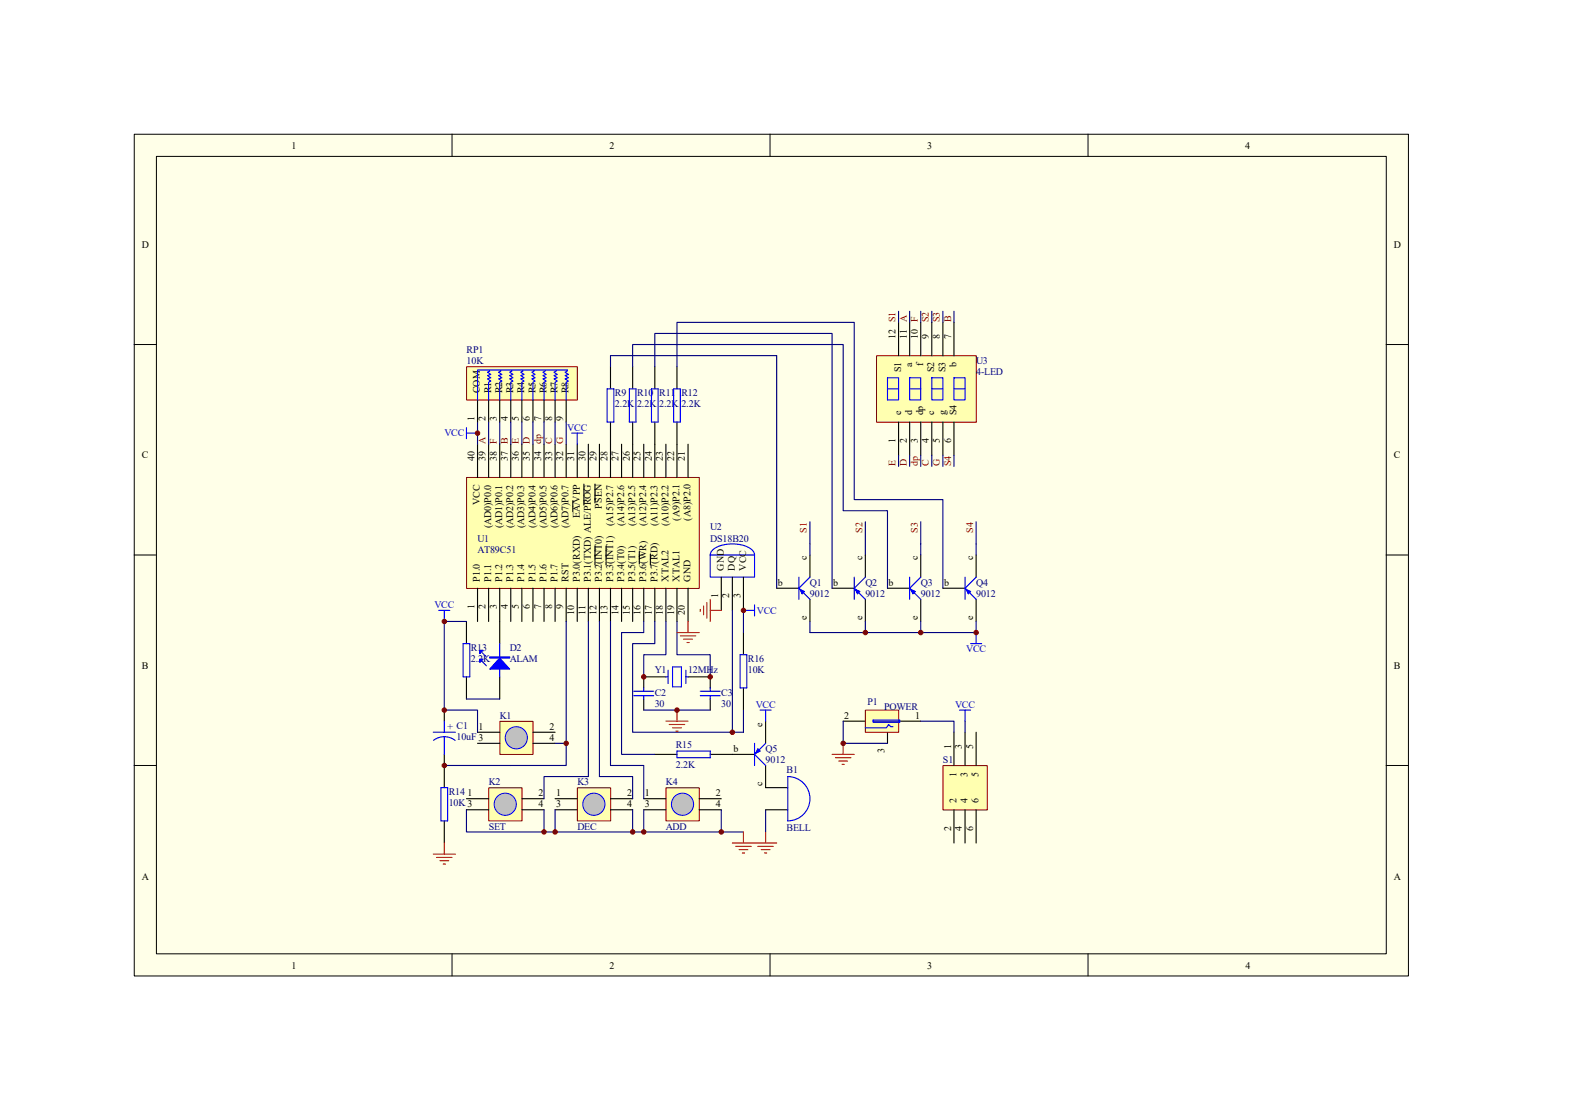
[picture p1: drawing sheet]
<svg xmlns="http://www.w3.org/2000/svg" width="297mm" height="210mm" viewBox="0 0 297 210" stroke-linecap="round" stroke-linejoin="round" font-family="sans-serif">
<path d="M25.4 25.4h241v159.3h-241z" fill="#ffffe8"/>
<g fill="none" stroke="#000" stroke-width=".19">
<path d="M25.4 25.4h241v159.3h-241zM29.6 29.6h232.7v150.9h-232.7zM85.5 25.4v4.2M145.7 25.4v4.2M205.8 25.4v4.2M25.4 65.2h4.2M262.2 65.2h4.2M25.4 105h4.2M262.2 105h4.2M25.4 144.8h4.2M262.2 144.8h4.2M85.5 180.5v4.2"/>
<path d="M145.7 180.5v4.2M205.8 180.5v4.2"/>
</g>
<path d="M88.3 90.4h44v20.9h-44z" fill="#ffffb0"/>
<path d="M88.3 90.3h44v21h-44z" fill="none" stroke="#800000" stroke-width=".19"/>
<g fill="none" stroke="#000" stroke-width=".21">
<path d="M90.3 84.1v6.2M92.4 84.1v6.2M94.5 84.1v6.2M96.6 84.1v6.2M98.7 84.1v6.2M100.8 84.1v6.2M102.9 84.1v6.2M105 84.1v6.2M107.1 84.1v6.2M108.4 94.7v2.1M109.2 84.1v6.2M110.5 91.6v4"/>
<path d="M111.3 84.1v6.2M112.6 91.6v3.6M113.4 84.1v6.2M115.5 84.1v6.2M117.6 84.1v6.2M119.7 84.1v6.2M121.8 84.1v6.2M123.9 84.1v6.2M126 84.1v6.2M128.1 84.1v6.2M130.2 84.1v6.2M90.3 111.3v6.3"/>
<path d="M92.4 111.3v6.3M94.5 111.3v6.3M96.6 111.3v6.3M98.7 111.3v6.3M100.8 111.3v6.3M102.9 111.3v6.3M105 111.3v6.3M107.1 111.3v6.3M109.2 111.3v6.3M111.3 111.3v6.3M112.6 103.3v2.8M112.6 106.3v.6"/>
<path d="M113.4 111.3v6.3M114.7 103.3v2.8M114.7 106.3v.6M115.5 111.3v6.3M117.6 111.3v6.3M119.7 111.3v6.3M120.9 104.4v2.3M121.8 111.3v6.3M123 104.8v2.1M123.9 111.3v6.3M126 111.3v6.3M128.1 111.3v6.3"/>
<path d="M130.2 111.3v6.3M121.8 132.3v2.1M126 128.1h-4.2v2.1M130.2 128.1h4.2v2.1M134.4 132.3v2.1"/>
</g>
<g fill="none" stroke="#00f" stroke-width=".21">
<path d="M119.9 131.6h3.8M119.9 130.8h3.8M121.8 130.2v.6M121.8 131.6v.7M126 128.1h.4M126.4 126.8v2.5M127.2 126.2h1.7v3.8h-1.7zM129.7 126.8v2.5M129.7 128.1h.5M132.5 131.6h3.7M132.5 130.8h3.7M134.4 130.2v.6"/>
<path d="M134.4 131.6v.7"/>
</g>
<path d="M126 117.6v6.3h-4.2v4.2M128.1 117.6v6.3h6.3v4.2M121.8 134.4h12.6" fill="none" stroke="#000080" stroke-width=".21"/>
<path d="M128.1 119.7h4.2M130.2 117.6v2.1M126 136.4h4.2M126.6 137.1h2.9M127.2 137.7h1.7M127.9 138.3h.4M128.1 134.4v2M128.7 120.3h2.9M129.3 120.9h1.7M130 121.6h.4" fill="none" stroke="#f00" stroke-width=".21"/>
<path d="M165.9 67.4h18.8v12.5h-18.8z" fill="#ffffb0"/>
<path d="M165.8 67.3h18.9v12.6h-18.9z" fill="none" stroke="#800000" stroke-width=".19"/>
<path d="M170 61v6.3M170 79.9v6.2M172.1 61v6.3M172.1 79.9v6.2M174.2 61v6.3M174.2 79.9v6.2M176.3 61v6.3M176.3 79.9v6.2M178.4 61v6.3M178.4 79.9v6.2M180.5 61v6.3M180.5 79.9v6.2" fill="none" stroke="#000" stroke-width=".21"/>
<path d="M167.9 71.5h2.1v4.2h-2.1zM167.9 73.6h2.1M172.1 71.5h2.1v4.2h-2.1zM172.1 73.6h2.1M176.3 71.5h2.1v4.2h-2.1zM176.3 73.6h2.1M180.5 71.5h2.1v4.2h-2.1zM180.5 73.6h2.1" fill="none" stroke="#00f" stroke-width=".21"/>
<path d="M92.5 149.1h6.3v6.2h-6.3z" fill="#ffffb0"/>
<path d="M92.5 149.1h6.3v6.2h-6.3z" fill="none" stroke="#800000" stroke-width=".19"/>
<circle cx="95.6" cy="152.2" r="2.1" fill="#c0c0c0" stroke="#00f" stroke-width=".19"/>
<path d="M88.2 151.1h4.2M88.2 153.2h4.2M98.7 151.1h4.2M98.7 153.2h4.2" fill="none" stroke="#000" stroke-width=".21"/>
<path d="M109.3 149.1h6.2v6.2h-6.2z" fill="#ffffb0"/>
<path d="M109.2 149.1h6.3v6.2h-6.3z" fill="none" stroke="#800000" stroke-width=".19"/>
<circle cx="112.3" cy="152.2" r="2.1" fill="#c0c0c0" stroke="#00f" stroke-width=".19"/>
<path d="M105 151.1h4.2M105 153.2h4.2M115.5 151.1h4.2M115.5 153.2h4.2" fill="none" stroke="#000" stroke-width=".21"/>
<path d="M126 149.1h6.3v6.2h-6.3z" fill="#ffffb0"/>
<path d="M126 149.1h6.3v6.2h-6.3z" fill="none" stroke="#800000" stroke-width=".19"/>
<circle cx="129.1" cy="152.2" r="2.1" fill="#c0c0c0" stroke="#00f" stroke-width=".19"/>
<g fill="none" stroke="#000" stroke-width=".21">
<path d="M115.5 69.4v4.2M115.5 79.9v4.2M119.7 69.4v4.2M119.7 79.9v4.2M123.9 69.4v4.2M123.9 79.9v4.2M128.1 69.4v4.2M128.1 79.9v4.2M88.2 117.6v4.2M94.5 117.6v4.2M136.5 109.2v6.3M138.5 109.2v6.3"/>
<path d="M140.6 109.2v6.3M140.6 119.7v4.2M146.9 111.3h4.2M153.2 105v4.2M153.2 113.4v4.2M157.4 111.3h4.2M163.7 105v4.2M163.7 113.4v4.2M167.9 111.3h4.2M174.2 105v4.2M174.2 113.4v4.2M178.4 111.3h4.2"/>
<path d="M184.7 105v4.2M184.7 113.4v4.2M84.1 134.4v2M88.2 128.1v4.2M94.5 128.1v4.2M140.6 130.2v4.2M144.8 136.4v4.2M84.1 142.7v6.3M84.1 155.3v4.2M121.8 151.1h4.2M121.8 153.2h4.2M123.9 142.7h4.2"/>
<path d="M132.3 151.1h4.2M132.3 153.2h4.2M134.4 142.7h8.3M144.8 144.8v4.2"/>
</g>
<g fill="none" stroke="#00f" stroke-width=".21">
<path d="M114.9 73.6h1.2v6.3h-1.2zM119.1 73.6h1.2v6.3h-1.2zM123.2 73.6h1.3v6.3h-1.3zM127.4 73.6h1.3v6.3h-1.3zM88.2 80.9v2.1M88.2 82h2.1M83 115.5h2.1M84.1 115.5v2.1M134.4 105a2.72 2.72 0 0 1 2.5-1.9 6.3 6.3 0 0 1 5.5 1.1l.3 .8M134.4 105v4.2h8.3v-4.2M134.4 105h8.3M140.6 115.5h2.1"/>
<path d="M142.7 114.4v2.1M151.1 109.2v4.2M151.3 111.5l.9 .4M151.3 111.5l.5 .6M151.3 111.5l.5 .8M151.5 111.7l.7 .2-.4 .4zM153.2 109.2l-2.1 2.1 2.1 2.1M161.6 109.2v4.2M161.8 111.5l.9 .4M161.8 111.5l.4 .6M161.8 111.5l.4 .8M162 111.7l.7 .2-.5 .4z"/>
<path d="M163.7 109.2l-2.1 2.1 2.1 2.1M172.1 109.2v4.2M172.3 111.5l.8 .4M172.3 111.5l.4 .6M172.3 111.5l.4 .8M172.5 111.7l.6 .2-.4 .4zM174.2 109.2l-2.1 2.1 2.1 2.1M182.6 109.2v4.2M182.8 111.5l.8 .4M182.8 111.5l.4 .6M182.8 111.5l.4 .8M183 111.7l.6 .2-.4 .4z"/>
<path d="M184.7 119.7v2.1M184.7 109.2l-2.1 2.1 2.1 2.1M82 138.5h4.1M84.1 139.4l1.2 .2 .8 .5M84.1 139.4l-1.3 .2-.8 .5M84.1 136.4v2.1M84.1 139.4v3.3M87.6 121.8h1.3v6.3h-1.3zM91.2 123.5l.8 .8M91.2 125.1l.8 .9M94.5 121.8v6.3M140 123.9h1.3v6.3h-1.3z"/>
<path d="M143.8 134.4h2.1M144.8 134.4v2M183.6 121.8h2.1M83.4 149h1.3v6.3h-1.3zM128.1 142.1h6.3v1.3h-6.3zM142.7 140.6v4.2M143.4 141.7l.4 .4-.6 .2zM143.4 141.9l-.4 .6M143.4 141.7l-.4 .8M143.8 142.1l-.8 .4M144.8 140.6l-2.1 2.1 2.1 2.1"/>
</g>
<g fill="#00f" stroke="#00f" stroke-width=".21">
<path d="M94.5 124.5l1.9 2.1h-3.8z"/>
<path d="M90.8 123h.6l-.6 .7z"/>
<path d="M90.8 124.7h.6l-.6 .6z"/>
<path d="M92.6 124.3h3.8v.2h-3.8z" fill-rule="evenodd"/>
</g>
<g fill="none" stroke="#000080" stroke-width=".21">
<path d="M170 58.9v2.1M172.1 58.9v2.1M174.2 58.9v2.1M176.3 58.9v2.1M178.4 58.9v2.1M180.5 58.9v2.1M90.3 79.9v4.2M115.5 69.4v-2.1h31.4v44M128.1 69.4v-8.4h33.5v33.5h16.8v16.8M153.2 98.7v6.3M163.7 98.7v6.3M170 86.1v2.1"/>
<path d="M172.1 86.1v2.1M174.2 86.1v2.1M174.2 98.7v6.3M176.3 86.1v2.1M178.4 86.1v2.1M180.5 86.1v2.1M184.7 98.7v6.3M107.1 117.6v27.2h-23M115.5 117.6v27.2h6.3v6.3M121.8 117.6v2.1h-4.2v23h6.3M123.9 117.6v4.2h-4.2v16.7h20.9v-4.1M138.5 115.5v23"/>
<path d="M140.6 115.5v4.2M153.2 117.6v2.1M163.7 117.6v2.1M174.2 117.6v2.1M184.7 117.6v2.1M88.2 153.2v4.2h14.7M102.9 153.2v4.2h37.7M105 153.2v4.2M119.7 153.2v4.2M121.8 153.2v4.2M136.5 153.2v4.2"/>
</g>
<g fill="none" stroke="#f00" stroke-width=".21">
<path d="M132.5 115.3v.4M133.1 114.6v1.7M133.7 114v3M134.4 113.4v4.2M134.4 115.5h2.1M84.1 159.5v2.1M138.5 159.5h8.4M140.6 157.4v2.1M144.8 157.4v2.1M82 161.6h4.1M82.6 162.2h2.9M83.2 162.9h1.7"/>
<path d="M83.8 163.5h.5M139.2 160.1h2.9M139.8 160.8h1.7M140.4 161.4h.5M143.4 160.1h2.9M144 160.8h1.7M144.6 161.4h.4"/>
</g>
<path d="M94.6 136.5h6.2v6.2h-6.2z" fill="#ffffb0"/>
<path d="M94.6 136.5h6.2v6.2h-6.2z" fill="none" stroke="#800000" stroke-width=".19"/>
<circle cx="97.7" cy="139.6" r="2.1" fill="#c0c0c0" stroke="#00f" stroke-width=".19"/>
<path d="M90.3 138.5h4.2M100.8 138.5h4.2M90.3 140.6h4.2M100.8 140.6h4.2" fill="none" stroke="#000" stroke-width=".21"/>
<path d="M88.2 117.6h-4.1v16.8h6.2v4.1M153.2 119.7h31.5M105 140.6h2.1M144.8 153.2v4.2" fill="none" stroke="#000080" stroke-width=".21"/>
<path d="M181.5 134.4h2.1M182.6 134.4v2" fill="none" stroke="#00f" stroke-width=".21"/>
<path d="M157.4 142.7h4.2M158 143.4h3M158.7 144h1.6M159.3 144.6h.4M159.5 140.6v2.1" fill="none" stroke="#f00" stroke-width=".21"/>
<g fill="#800000" stroke="#800000" stroke-width=".19">
<circle cx="121.8" cy="128.1" r=".42"/>
<circle cx="134.4" cy="128.1" r=".42"/>
<circle cx="128.1" cy="134.4" r=".42"/>
</g>
<path d="M88.3 69.4h20.9v6.3h-20.9z" fill="#ffffb0"/>
<path d="M88.3 69.4h20.9v6.3h-20.9z" fill="none" stroke="#800000" stroke-width=".19"/>
<path d="M90.3 75.7v4.2M92.4 75.7v4.2M94.5 75.7v4.2M96.6 75.7v4.2M98.7 75.7v4.2M100.8 75.7v4.2M102.9 75.7v4.2M105 75.7v4.2M107.1 75.7v4.2M159.5 136.4h4.2M167.9 138.5v2.1M170 136.4h4.2" fill="none" stroke="#000" stroke-width=".21"/>
<path d="M90.3 75.7v-5.7h17v.2l-.4 .2 .6 .4-.6 .3 .6 .4-.6 .2 .6 .4-.4 .2v3.4M92.6 70v.2l-.4 .2 .7 .4-.7 .3 .7 .4-.7 .2 .7 .4-.5 .2v3.4M94.7 70v.2l-.4 .2 .7 .4-.7 .3 .7 .4-.7 .2 .7 .4-.5 .2v3.4M96.8 70v.2l-.4 .2 .6 .4-.6 .3 .6 .4-.6 .2 .6 .4-.4 .2v3.4M98.9 70v.2l-.4 .2 .6 .4-.6 .3 .6 .4-.6 .2 .6 .4-.4 .2v3.4M101 70v.2l-.4 .2 .6 .4-.6 .3 .6 .4-.6 .2 .6 .4-.4 .2v3.4M103.1 70v.2l-.4 .2 .6 .4-.6 .3 .6 .4-.6 .2 .6 .4-.4 .2v3.4M105.2 70v.2l-.4 .2 .6 .4-.6 .3 .6 .4-.6 .2 .6 .4-.4 .2v3.4" fill="none" stroke="#00f" stroke-width=".21"/>
<circle cx="90.3" cy="82" r=".42" fill="#800000" stroke="#800000" stroke-width=".19"/>
<path d="M92.4 79.9v4.2M94.5 79.9v4.2M96.6 79.9v4.2M98.7 79.9v4.2M100.8 79.9v4.2M102.9 79.9v4.2M105 79.9v4.2M107.1 79.9v4.2" fill="none" stroke="#000080" stroke-width=".21"/>
<path d="M163.7 134.4h6.3v4.2h-6.3z" fill="#ffffb0"/>
<path d="M163.7 134.4h6.3v4.2h-6.3z" fill="none" stroke="#800000" stroke-width=".19"/>
<path d="M165.2 136.2h5v.5h-5zM165.2 136.4h5M168.9 137.5h-.4l-.4-.4-.4 .6h-4" fill="none" stroke="#00f" stroke-width=".21"/>
<path d="M178.4 144.9h8.4v8.3h-8.4z" fill="#ffffb0"/>
<path d="M178.4 144.9h8.4v8.3h-8.4z" fill="none" stroke="#800000" stroke-width=".19"/>
<path d="M180.5 138.5v6.3M182.6 138.5v6.3M184.7 138.5v6.3M144.8 149h4.2M144.8 153.2h4.2M180.5 153.2v6.3M182.6 153.2v6.3M184.7 153.2v6.3" fill="none" stroke="#000" stroke-width=".21"/>
<path d="M119.7 69.4v-4.2h39.8v31.4h8.4v14.7M123.9 69.4v-6.3h33.5v48.2M111.3 117.6v29.3h-8.4v4.2M113.4 117.6v29.3h6.3v4.2M88.2 132.3h6.3M159.5 136.4v4.2h8.4M174.2 136.4h6.3v2.1M182.6 136.4v2.1" fill="none" stroke="#000080" stroke-width=".21"/>
<g fill="#800000" stroke="#800000" stroke-width=".19">
<circle cx="140.6" cy="115.5" r=".42"/>
<circle cx="138.6" cy="138.5" r=".42"/>
<circle cx="159.5" cy="140.6" r=".42"/>
<circle cx="119.7" cy="157.4" r=".42"/>
<circle cx="136.5" cy="157.4" r=".42"/>
<circle cx="105" cy="157.4" r=".42"/>
<circle cx="121.8" cy="157.4" r=".42"/>
<circle cx="102.9" cy="157.4" r=".42"/>
<circle cx="107.1" cy="140.6" r=".42"/>
<circle cx="84.1" cy="144.8" r=".42"/>
<circle cx="84.1" cy="117.6" r=".42"/>
<circle cx="84.1" cy="134.4" r=".42"/>
<circle cx="163.7" cy="119.7" r=".42"/>
<circle cx="174.2" cy="119.7" r=".42"/>
<circle cx="184.7" cy="119.7" r=".42"/>
</g>
<path d="M108.2 82h2.1M109.2 82v2.1M149 146.9a4.2 4.2 0 0 1 4.2 4.2 4.2 4.2 0 0 1-4.2 4.2z" fill="none" stroke="#00f" stroke-width=".21"/>
<g font-size="1.9">
<text x="55.1" y="28.3">1</text>
<text x="115.3" y="28.3">2</text>
<text x="175.4" y="28.3">3</text>
<text x="235.6" y="28.3">4</text>
<text x="26.8" y="46.9">D</text>
<text x="263.7" y="46.9">D</text>
<text x="169.4" y="64.1" transform="rotate(-90 169.4 64.1)">12 S1</text>
<text x="171.5" y="64.1" transform="rotate(-90 171.5 64.1)">11 A</text>
<text x="173.6" y="64.1" transform="rotate(-90 173.6 64.1)">10 F</text>
<text x="175.7" y="64.1" transform="rotate(-90 175.7 64.1)">9</text>
<text x="177.8" y="64.1" transform="rotate(-90 177.8 64.1)">8</text>
<text x="179.9" y="64.1" transform="rotate(-90 179.9 64.1)">7</text>
<text x="170.5" y="70.4" transform="rotate(-90 170.5 70.4)">S1</text>
<text x="172.5" y="69.4" transform="rotate(-90 172.5 69.4)">a</text>
<text x="174.7" y="69.2" transform="rotate(-90 174.7 69.2)">f</text>
<text x="176.7" y="70.4" transform="rotate(-90 176.7 70.4)">S2</text>
<text x="178.9" y="70.4" transform="rotate(-90 178.9 70.4)">S3</text>
<text x="180.9" y="69.4" transform="rotate(-90 180.9 69.4)">b</text>
<text x="90.8" y="74.4" transform="rotate(-90 90.8 74.4)">COM</text>
<text x="92.9" y="74.4" transform="rotate(-90 92.9 74.4)">R1</text>
<text x="95" y="74.4" transform="rotate(-90 95 74.4)">R2</text>
<text x="97.1" y="74.4" transform="rotate(-90 97.1 74.4)">R3</text>
<text x="99.2" y="74.4" transform="rotate(-90 99.2 74.4)">R4</text>
<text x="101.3" y="74.4" transform="rotate(-90 101.3 74.4)">R5</text>
<text x="103.4" y="74.4" transform="rotate(-90 103.4 74.4)">R6</text>
<text x="105.5" y="74.4" transform="rotate(-90 105.5 74.4)">R7</text>
<text x="107.6" y="74.4" transform="rotate(-90 107.6 74.4)">R8</text>
<text x="89.8" y="79.6" transform="rotate(-90 89.8 79.6)">1</text>
<text x="91.9" y="79.6" transform="rotate(-90 91.9 79.6)">2</text>
<text x="94" y="79.6" transform="rotate(-90 94 79.6)">3</text>
<text x="96.1" y="79.6" transform="rotate(-90 96.1 79.6)">4</text>
<text x="98.2" y="79.6" transform="rotate(-90 98.2 79.6)">5</text>
<text x="100.2" y="79.6" transform="rotate(-90 100.2 79.6)">6</text>
<text x="102.4" y="79.6" transform="rotate(-90 102.4 79.6)">7</text>
<text x="104.4" y="79.6" transform="rotate(-90 104.4 79.6)">8</text>
<text x="106.6" y="79.6" transform="rotate(-90 106.6 79.6)">9</text>
<text x="169.4" y="83.8" transform="rotate(-90 169.4 83.8)">1</text>
<text x="170.5" y="78.6" transform="rotate(-90 170.5 78.6)">e</text>
<text x="171.5" y="83.8" transform="rotate(-90 171.5 83.8)">2</text>
<text x="172.5" y="78.6" transform="rotate(-90 172.5 78.6)">d</text>
<text x="173.6" y="83.8" transform="rotate(-90 173.6 83.8)">3</text>
<text x="174.7" y="78.6" transform="rotate(-90 174.7 78.6)">dp</text>
<text x="175.7" y="83.8" transform="rotate(-90 175.7 83.8)">4</text>
<text x="176.7" y="78.6" transform="rotate(-90 176.7 78.6)">c</text>
<text x="177.8" y="83.8" transform="rotate(-90 177.8 83.8)">5</text>
<text x="178.9" y="78.6" transform="rotate(-90 178.9 78.6)">g</text>
<text x="179.9" y="83.8" transform="rotate(-90 179.9 83.8)">6</text>
<text x="180.9" y="78.6" transform="rotate(-90 180.9 78.6)">S4</text>
<text x="26.8" y="86.7">C</text>
<text x="89.8" y="87.2" transform="rotate(-90 89.8 87.2)">40</text>
<text x="91.9" y="87.2" transform="rotate(-90 91.9 87.2)">39 A</text>
<text x="94" y="87.2" transform="rotate(-90 94 87.2)">38 F</text>
<text x="96.1" y="87.2" transform="rotate(-90 96.1 87.2)">37 B</text>
<text x="98.2" y="87.2" transform="rotate(-90 98.2 87.2)">36 E</text>
<text x="100.2" y="87.2" transform="rotate(-90 100.2 87.2)">35 D</text>
<text x="102.4" y="87.2" transform="rotate(-90 102.4 87.2)">34 dp</text>
<text x="104.4" y="87.2" transform="rotate(-90 104.4 87.2)">33 C</text>
<text x="106.6" y="87.2" transform="rotate(-90 106.6 87.2)">32 G</text>
<text x="108.6" y="87.2" transform="rotate(-90 108.6 87.2)">31</text>
<text x="110.7" y="87.2" transform="rotate(-90 110.7 87.2)">30</text>
<text x="112.8" y="87.2" transform="rotate(-90 112.8 87.2)">29</text>
<text x="114.9" y="87.2" transform="rotate(-90 114.9 87.2)">28</text>
<text x="117" y="87.2" transform="rotate(-90 117 87.2)">27</text>
<text x="119.1" y="87.2" transform="rotate(-90 119.1 87.2)">26</text>
<text x="121.2" y="87.2" transform="rotate(-90 121.2 87.2)">25</text>
<text x="123.3" y="87.2" transform="rotate(-90 123.3 87.2)">24</text>
<text x="125.4" y="87.2" transform="rotate(-90 125.4 87.2)">23</text>
<text x="127.5" y="87.2" transform="rotate(-90 127.5 87.2)">22</text>
<text x="129.6" y="87.2" transform="rotate(-90 129.6 87.2)">21</text>
<text x="263.7" y="86.7">C</text>
<text x="90.8" y="95.6" transform="rotate(-90 90.8 95.6)">VCC</text>
<text x="92.9" y="100" transform="rotate(-90 92.9 100)">(AD0)P0.0</text>
<text x="95" y="100" transform="rotate(-90 95 100)">(AD1)P0.1</text>
<text x="97.1" y="100" transform="rotate(-90 97.1 100)">(AD2)P0.2</text>
<text x="99.2" y="100" transform="rotate(-90 99.2 100)">(AD3)P0.3</text>
<text x="101.3" y="100" transform="rotate(-90 101.3 100)">(AD4)P0.4</text>
<text x="103.4" y="100" transform="rotate(-90 103.4 100)">(AD5)P0.5</text>
<text x="105.5" y="100" transform="rotate(-90 105.5 100)">(AD6)P0.6</text>
<text x="107.6" y="100" transform="rotate(-90 107.6 100)">(AD7)P0.7</text>
<text x="109.7" y="98.1" transform="rotate(-90 109.7 98.1)">EA/VPP</text>
<text x="113.9" y="96.2" transform="rotate(-90 113.9 96.2)">PSEN</text>
<text x="116" y="99.6" transform="rotate(-90 116 99.6)">(A15)P2.7</text>
<text x="118.1" y="99.6" transform="rotate(-90 118.1 99.6)">(A14)P2.6</text>
<text x="120.2" y="99.6" transform="rotate(-90 120.2 99.6)">(A13)P2.5</text>
<text x="122.3" y="99.6" transform="rotate(-90 122.3 99.6)">(A12)P2.4</text>
<text x="124.4" y="99.6" transform="rotate(-90 124.4 99.6)">(A11)P2.3</text>
<text x="126.4" y="99.6" transform="rotate(-90 126.4 99.6)">(A10)P2.2</text>
<text x="128.6" y="98.5" transform="rotate(-90 128.6 98.5)">(A9)P2.1</text>
<text x="130.6" y="98.5" transform="rotate(-90 130.6 98.5)">(A8)P2.0</text>
<text x="136.9" y="107.9" transform="rotate(-90 136.9 107.9)">GND</text>
<text x="139" y="107.9" transform="rotate(-90 139 107.9)">DQ</text>
<text x="141.1" y="107.9" transform="rotate(-90 141.1 107.9)">VCC</text>
<text x="152.7" y="106" transform="rotate(-90 152.7 106)">c</text>
<text x="163.2" y="106" transform="rotate(-90 163.2 106)">c</text>
<text x="173.6" y="106" transform="rotate(-90 173.6 106)">c</text>
<text x="184.1" y="106" transform="rotate(-90 184.1 106)">c</text>
<text x="90.8" y="110" transform="rotate(-90 90.8 110)">P1.0</text>
<text x="92.9" y="110" transform="rotate(-90 92.9 110)">P1.1</text>
<text x="95" y="110" transform="rotate(-90 95 110)">P1.2</text>
<text x="97.1" y="110" transform="rotate(-90 97.1 110)">P1.3</text>
<text x="99.2" y="110" transform="rotate(-90 99.2 110)">P1.4</text>
<text x="101.3" y="110" transform="rotate(-90 101.3 110)">P1.5</text>
<text x="103.4" y="110" transform="rotate(-90 103.4 110)">P1.6</text>
<text x="105.5" y="110" transform="rotate(-90 105.5 110)">P1.7</text>
<text x="107.6" y="110" transform="rotate(-90 107.6 110)">RST</text>
<text x="109.7" y="110" transform="rotate(-90 109.7 110)">P3.0(RXD)</text>
<text x="111.8" y="110" transform="rotate(-90 111.8 110)">P3.1(TXD) ALE/PROG</text>
<text x="113.9" y="110" transform="rotate(-90 113.9 110)">P3.2(INT0)</text>
<text x="116" y="110" transform="rotate(-90 116 110)">P3.3(INT1)</text>
<text x="118.1" y="110" transform="rotate(-90 118.1 110)">P3.4(T0)</text>
<text x="120.2" y="110" transform="rotate(-90 120.2 110)">P3.5(T1)</text>
<text x="122.3" y="110" transform="rotate(-90 122.3 110)">P3.6(WR)</text>
<text x="124.4" y="110" transform="rotate(-90 124.4 110)">P3.7(RD)</text>
<text x="126.4" y="110" transform="rotate(-90 126.4 110)">XTAL2</text>
<text x="128.6" y="110" transform="rotate(-90 128.6 110)">XTAL1</text>
<text x="130.6" y="110" transform="rotate(-90 130.6 110)">GND</text>
<text x="135.9" y="113.2" transform="rotate(-90 135.9 113.2)">1</text>
<text x="138" y="113.2" transform="rotate(-90 138 113.2)">2</text>
<text x="140.1" y="113.2" transform="rotate(-90 140.1 113.2)">3</text>
<text x="147.2" y="110.9">b</text>
<text x="157.6" y="110.9">b</text>
<text x="168.1" y="110.9">b</text>
<text x="178.6" y="110.9">b</text>
<text x="89.8" y="115.3" transform="rotate(-90 89.8 115.3)">1</text>
<text x="91.9" y="115.3" transform="rotate(-90 91.9 115.3)">2</text>
<text x="94" y="115.3" transform="rotate(-90 94 115.3)">3</text>
<text x="96.1" y="115.3" transform="rotate(-90 96.1 115.3)">4</text>
<text x="98.2" y="115.3" transform="rotate(-90 98.2 115.3)">5</text>
<text x="100.2" y="115.3" transform="rotate(-90 100.2 115.3)">6</text>
<text x="102.4" y="115.3" transform="rotate(-90 102.4 115.3)">7</text>
<text x="104.4" y="115.3" transform="rotate(-90 104.4 115.3)">8</text>
<text x="106.6" y="115.3" transform="rotate(-90 106.6 115.3)">9</text>
<text x="108.6" y="116.3" transform="rotate(-90 108.6 116.3)">10</text>
<text x="110.7" y="116.3" transform="rotate(-90 110.7 116.3)">11</text>
<text x="112.8" y="116.3" transform="rotate(-90 112.8 116.3)">12</text>
<text x="114.9" y="116.3" transform="rotate(-90 114.9 116.3)">13</text>
<text x="117" y="116.3" transform="rotate(-90 117 116.3)">14</text>
<text x="119.1" y="116.3" transform="rotate(-90 119.1 116.3)">15</text>
<text x="121.2" y="116.3" transform="rotate(-90 121.2 116.3)">16</text>
<text x="123.3" y="116.3" transform="rotate(-90 123.3 116.3)">17</text>
<text x="125.4" y="116.3" transform="rotate(-90 125.4 116.3)">18</text>
<text x="127.5" y="116.3" transform="rotate(-90 127.5 116.3)">19</text>
<text x="129.6" y="116.3" transform="rotate(-90 129.6 116.3)">20</text>
<text x="152.7" y="117.4" transform="rotate(-90 152.7 117.4)">e</text>
<text x="163.2" y="117.4" transform="rotate(-90 163.2 117.4)">e</text>
<text x="173.6" y="117.4" transform="rotate(-90 173.6 117.4)">e</text>
<text x="184.1" y="117.4" transform="rotate(-90 184.1 117.4)">e</text>
<text x="26.8" y="126.6">B</text>
<text x="263.7" y="126.6">B</text>
<text x="144.3" y="137.5" transform="rotate(-90 144.3 137.5)">e</text>
<text x="159.7" y="136">2</text>
<text x="173.1" y="136">1</text>
<text x="90.6" y="138.1">1</text>
<text x="104" y="138.1">2</text>
<text x="104" y="140.2">4</text>
<text x="138.8" y="142.3">b</text>
<text x="167.3" y="142.5" transform="rotate(-90 167.3 142.5)">3</text>
<text x="179.9" y="141.7" transform="rotate(-90 179.9 141.7)">1</text>
<text x="182" y="141.7" transform="rotate(-90 182 141.7)">3</text>
<text x="184.1" y="141.7" transform="rotate(-90 184.1 141.7)">5</text>
<text x="144.3" y="148.8" transform="rotate(-90 144.3 148.8)">c</text>
<text x="180.9" y="146.9" transform="rotate(-90 180.9 146.9)">1</text>
<text x="183" y="146.9" transform="rotate(-90 183 146.9)">3</text>
<text x="185.1" y="146.9" transform="rotate(-90 185.1 146.9)">5</text>
<text x="88.4" y="150.7">1</text>
<text x="101.9" y="150.7">2</text>
<text x="101.9" y="152.8">4</text>
<text x="105.2" y="150.7">1</text>
<text x="105.2" y="152.8">3</text>
<text x="118.6" y="150.7">2</text>
<text x="118.6" y="152.8">4</text>
<text x="122" y="150.7">1</text>
<text x="122" y="152.8">3</text>
<text x="135.4" y="150.7">2</text>
<text x="135.4" y="152.8">4</text>
<text x="180.9" y="152" transform="rotate(-90 180.9 152)">2</text>
<text x="183" y="152" transform="rotate(-90 183 152)">4</text>
<text x="185.1" y="152" transform="rotate(-90 185.1 152)">6</text>
<text x="179.9" y="157.2" transform="rotate(-90 179.9 157.2)">2</text>
<text x="182" y="157.2" transform="rotate(-90 182 157.2)">4</text>
<text x="184.1" y="157.2" transform="rotate(-90 184.1 157.2)">6</text>
<text x="26.8" y="166.4">A</text>
<text x="263.7" y="166.4">A</text>
<text x="55.1" y="183.4">1</text>
<text x="115.3" y="183.4">2</text>
<text x="175.4" y="183.4">3</text>
<text x="235.6" y="183.4">4</text>
</g>
<g font-size="1.9" fill="#800000">
<text x="175.7" y="61" transform="rotate(-90 175.7 61)">S2</text>
<text x="177.8" y="61" transform="rotate(-90 177.8 61)">S3</text>
<text x="179.9" y="61" transform="rotate(-90 179.9 61)">B</text>
<text x="169.4" y="88.2" transform="rotate(-90 169.4 88.2)">E</text>
<text x="171.5" y="88.2" transform="rotate(-90 171.5 88.2)">D</text>
<text x="173.6" y="88.2" transform="rotate(-90 173.6 88.2)">dp</text>
<text x="175.7" y="88.2" transform="rotate(-90 175.7 88.2)">C</text>
<text x="177.8" y="88.2" transform="rotate(-90 177.8 88.2)">G</text>
<text x="179.9" y="88.2" transform="rotate(-90 179.9 88.2)">S4</text>
<text x="152.7" y="100.8" transform="rotate(-90 152.7 100.8)">S1</text>
<text x="163.2" y="100.8" transform="rotate(-90 163.2 100.8)">S2</text>
<text x="173.6" y="100.8" transform="rotate(-90 173.6 100.8)">S3</text>
<text x="184.1" y="100.8" transform="rotate(-90 184.1 100.8)">S4</text>
</g>
<g font-size="1.9" fill="#000080">
<text x="88.3" y="66.8">RP1</text>
<text x="88.3" y="68.9">10K</text>
<text x="184.7" y="68.9">U3</text>
<text x="184.7" y="71">4-LED</text>
<text x="116.3" y="75">R9</text>
<text x="116.3" y="77.1">2.2K</text>
<text x="120.5" y="75">R10</text>
<text x="120.5" y="77.1">2.2K</text>
<text x="124.7" y="75">R11</text>
<text x="124.7" y="77.1">2.2K</text>
<text x="128.9" y="75">R12</text>
<text x="128.9" y="77.1">2.2K</text>
<text x="134.4" y="100.4">U2</text>
<text x="90.3" y="102.5">U1</text>
<text x="90.3" y="104.6">AT89C51</text>
<text x="134.4" y="102.5">DS18B20</text>
<text x="153.2" y="110.9">Q1</text>
<text x="153.2" y="112.9">9012</text>
<text x="163.7" y="110.9">Q2</text>
<text x="163.7" y="112.9">9012</text>
<text x="174.2" y="110.9">Q3</text>
<text x="174.2" y="112.9">9012</text>
<text x="184.7" y="110.9">Q4</text>
<text x="184.7" y="112.9">9012</text>
<text x="89.1" y="123.2">R13</text>
<text x="89.1" y="125.3">2.2K</text>
<text x="96.4" y="123.2">D2</text>
<text x="96.4" y="125.3">ALAM</text>
<text x="141.5" y="125.3">R16</text>
<text x="123.9" y="127.4">Y1</text>
<text x="123.9" y="131.6">C2</text>
<text x="130.2" y="127.4">12MHz</text>
<text x="136.4" y="131.6">C3</text>
<text x="141.5" y="127.4">10K</text>
<text x="94.5" y="136">K1</text>
<text x="123.9" y="133.7">30</text>
<text x="136.4" y="133.7">30</text>
<text x="164.1" y="133.5">P1</text>
<text x="167.3" y="134.3">POWER</text>
<text x="84.7" y="138.1">+ C1</text>
<text x="86.4" y="140">10uF 3</text>
<text x="127.8" y="141.4">R15</text>
<text x="144.8" y="142.3">Q5</text>
<text x="92.5" y="148.6">K2</text>
<text x="109.2" y="148.6">K3</text>
<text x="126" y="148.6">K4</text>
<text x="127.8" y="145.2">2.2K</text>
<text x="144.8" y="144.4">9012</text>
<text x="148.8" y="146.3">B1</text>
<text x="178.4" y="144.4">S1</text>
<text x="84.9" y="150.5">R14</text>
<text x="84.9" y="152.6">10K3</text>
<text x="92.5" y="157">SET</text>
<text x="109.2" y="157">DEC</text>
<text x="126" y="157">ADD</text>
<text x="148.8" y="157.2">BELL</text>
</g>
<g font-size="1.9" fill="#00f">
<text x="84.1" y="82.5">VCC</text>
<text x="107.3" y="81.5">VCC</text>
<text x="82.2" y="115.1">VCC</text>
<text x="143.2" y="116.1">VCC</text>
<text x="182.8" y="123.4">VCC</text>
<text x="143" y="133.9">VCC</text>
<text x="180.7" y="133.9">VCC</text>
</g>
</svg>
